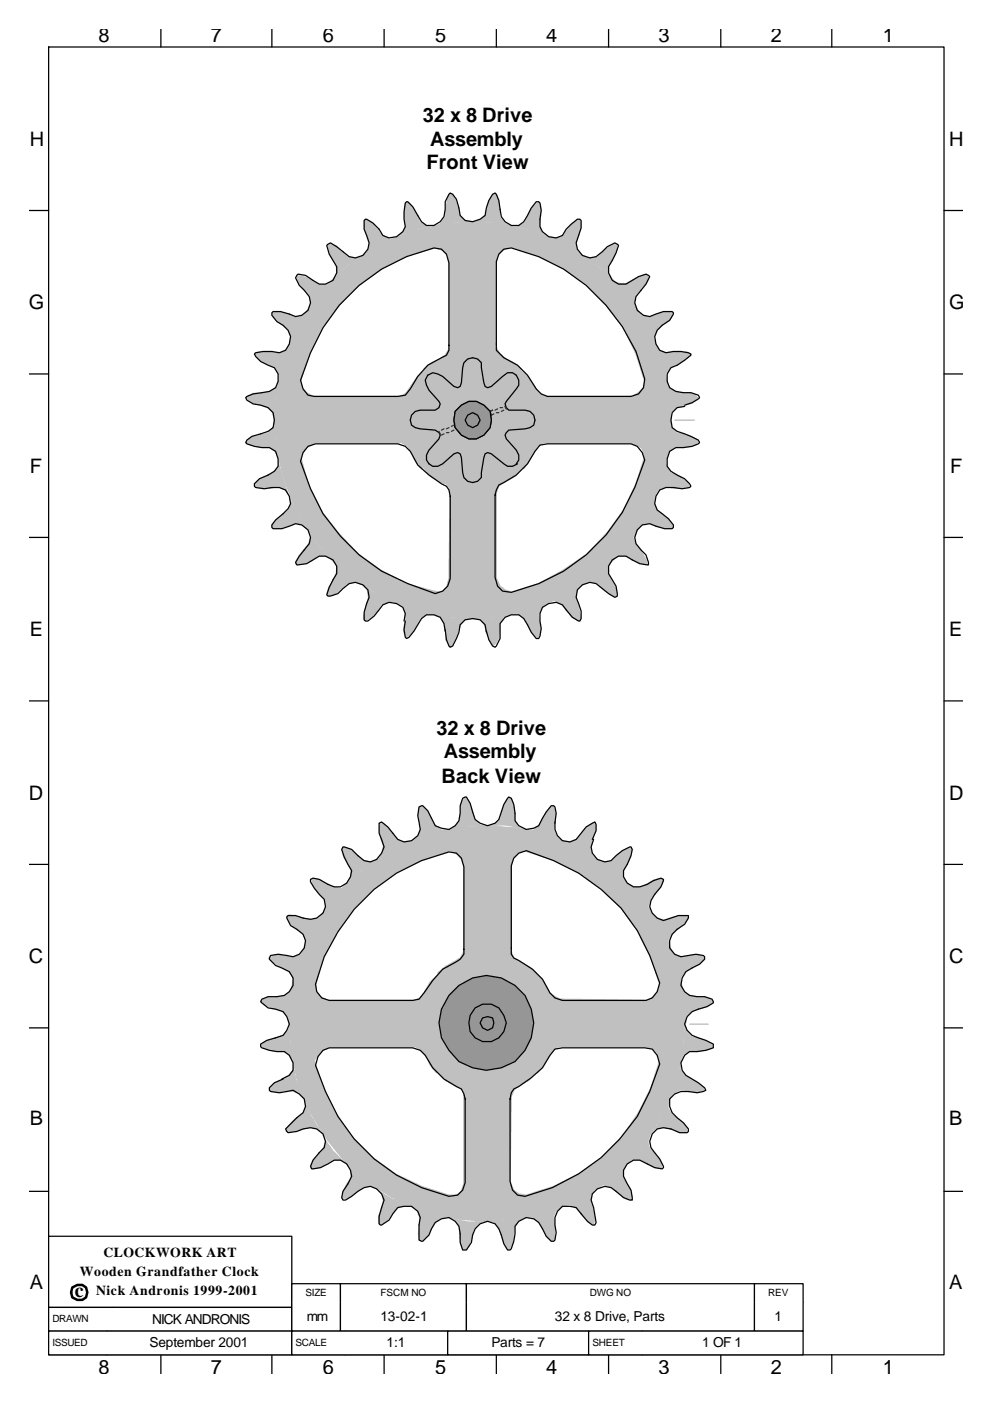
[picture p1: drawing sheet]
<svg xmlns="http://www.w3.org/2000/svg" width="210mm" height="297mm" viewBox="0 0 210 297" stroke-linecap="round" stroke-linejoin="round" font-family="sans-serif">
<g fill="none" stroke="#000" stroke-width=".26">
<path d="M10.3 10h190v277.2h-190zM34.1 6.2v3.8M57.7 6.2v3.8M81.5 6.2v3.8M105.3 6.2v3.8M129.1 6.2v3.8M152.9 6.2v3.8M176.5 6.2v3.8M6.3 44.6h4M200.3 44.6h4M6.3 79.3h4M200.3 79.3h4"/>
<path d="M6.3 113.9h4M200.3 113.9h4M6.3 148.6h4M200.3 148.6h4M6.3 183.3h4M200.3 183.3h4M6.3 217.9h4M200.3 217.9h4M6.3 252.6h4M200.3 252.6h4M34.1 287.2v4.1M57.7 287.2v4.1"/>
<path d="M81.5 287.2v4.1M105.3 287.2v4.1M129.1 287.2v4.1M152.9 287.2v4.1M176.5 287.2v4.1"/>
</g>
<path d="M10.3 262.1h51.6v15.1h-51.6z" fill-rule="evenodd" fill="#fff" stroke="#000" stroke-width=".26"/>
<path d="M61.9 272.2h10.3v3.9h-10.3z" fill-rule="evenodd" fill="#fff"/>
<path d="M61.9 276.1v-3.9h10.3v3.9" fill="none" stroke="#000" stroke-width=".26"/>
<path d="M72.2 272.2h26.8v3.9h-26.8z" fill-rule="evenodd" fill="#fff"/>
<path d="M72.2 276.1v-3.9h26.8v3.9" fill="none" stroke="#000" stroke-width=".26"/>
<path d="M99 272.2h61.1v3.9h-61.1z" fill-rule="evenodd" fill="#fff"/>
<path d="M99 276.1v-3.9h61.1v3.9" fill="none" stroke="#000" stroke-width=".26"/>
<path d="M160.1 272.2h10.3v3.9h-10.3z" fill-rule="evenodd" fill="#fff"/>
<path d="M160.1 276.1v-3.9h10.3v3.9" fill="none" stroke="#000" stroke-width=".26"/>
<path d="M10.3 277.2h13.5v5h-13.5z" fill-rule="evenodd" fill="#fff"/>
<path d="M23.8 277.2h-13.5v5h13.5" fill="none" stroke="#000" stroke-width=".26"/>
<path d="M23.8 277.2h38.1v5h-38.1z" fill-rule="evenodd" fill="#fff"/>
<path d="M23.8 277.2h38.1v5h-38.1" fill="none" stroke="#000" stroke-width=".26"/>
<path d="M61.9 276.1h10.3v6.1h-10.3z" fill-rule="evenodd" fill="#fff"/>
<path d="M61.9 276.1v6.1h10.3v-6.1" fill="none" stroke="#000" stroke-width=".26"/>
<path d="M72.2 276.1h26.8v6.1h-26.8z" fill-rule="evenodd" fill="#fff"/>
<path d="M72.2 276.1v6.1h26.8v-6.1" fill="none" stroke="#000" stroke-width=".26"/>
<path d="M99 276.1h61.1v6.1h-61.1z" fill-rule="evenodd" fill="#fff"/>
<path d="M99 276.1v6.1h61.1v-6.1" fill="none" stroke="#000" stroke-width=".26"/>
<path d="M160.1 276.1h10.3v6.1h-10.3z" fill-rule="evenodd" fill="#fff"/>
<path d="M160.1 276.1v6.1h10.3v-6.1" fill="none" stroke="#000" stroke-width=".26"/>
<path d="M10.3 282.2h12.5v5h-12.5z" fill-rule="evenodd" fill="#fff"/>
<path d="M22.8 282.2h-12.5v5h12.5" fill="none" stroke="#000" stroke-width=".26"/>
<path d="M22.8 282.2h39.1v5h-39.1z" fill-rule="evenodd" fill="#fff"/>
<path d="M22.8 282.2h39.1v5h-39.1" fill="none" stroke="#000" stroke-width=".26"/>
<path d="M61.9 282.2h11.4v5h-11.4z" fill-rule="evenodd" fill="#fff"/>
<path d="M73.3 282.2h-11.4v5h11.4" fill="none" stroke="#000" stroke-width=".26"/>
<path d="M73.3 282.2h21.7v5h-21.7z" fill-rule="evenodd" fill="#fff"/>
<path d="M73.3 282.2h21.7v5h-21.7" fill="none" stroke="#000" stroke-width=".26"/>
<path d="M95 282.2h29.9v5h-29.9z" fill-rule="evenodd" fill="#fff" stroke="#000" stroke-width=".26"/>
<path d="M124.9 282.2h11.4v5h-11.4z" fill-rule="evenodd" fill="#fff"/>
<path d="M136.3 282.2h-11.4v5h11.4" fill="none" stroke="#000" stroke-width=".26"/>
<path d="M136.3 282.2h34.1v5h-34.1z" fill-rule="evenodd" fill="#fff"/>
<path d="M136.3 282.2h34.1v5h-34.1" fill="none" stroke="#000" stroke-width=".26"/>
<g fill="#c0c0c0" stroke="#c0c0c0" stroke-width=".26">
<path d="M58.2 88.8h41l-3.2-.3-6.6 10.9-1.3-1.6-.8-1.8-.8-1.4-1.3-.8h-18.3l-1.8 1.1-1.3 1.8 1.6 5.9 2.6 5.5 3.7 4.8 4.2 4.5 4.8 3.4 5.6 2.9 5.8 1.6 1.6 .3 1-1.1 .5-1.8 .3-18-.3-1.3-.5-.8-1-.3-2.4-1.3-1.6-2.1 6.3-10.6 .3 1.8 1.1 1.4 1.3 1 1.6 .3-.3 38.3a42.1 42.1 0 0 1-41.3-35.7z" fill-rule="evenodd"/>
<path d="M70.6 59.2a40.8 40.8 0 0 1 23.3-11.7l6.6-.5-.2 41 .2-3.4-10.5-6.4 1.5-1.3 1.9-.8 1.1-.8 .7-1.3v-18.3l-.2-1.5-1.1-1.1-1.6-.5a35.1 35.1 0 0 0-20.3 12.1l-3.7 4.8-2.7 5.6-1.8 5.8 .2 1.3 1.1 1.1 1.3 .7h18.3l1.3-.5 2.4-3.4 1.8-1.6 10.6 6.3-1.8 .3-1.6 .8-1.1 1.6-.3 1.6-37.8-.3a43.5 43.5 0 0 1 7.9-24.6z" fill-rule="evenodd"/>
<path d="M101.3 88.8h41a42.3 42.3 0 0 1-22.7 37.6l-6.4 2.6-6.3 1.6-6.6 .5v-37.8l1.6-.5 1.6-.8 .7-1.6 .3-1.6 6.4 10.1-1.6 2.1-2.4 1.3-1.1 .8-.5 1.3v18.3l.8 1.6 1.1 .8 1.3 .5 5.8-1.9 5.3-2.9 5-3.4a38.6 38.6 0 0 0 12.2-20.7l-.5-1.5-1.1-.8-1.6-.6h-18.2l-1.4 .8-2.9 4.8-6.6-10.6z" fill-rule="evenodd"/>
<path d="M100 47a42.3 42.3 0 0 1 37.8 22.8l2.4 6 1.6 6.4 .5 6.6h-37.5a5.1 5.1 0 0 0-4.8-4.2l10.3-6.1 1.9 1.6 2.4 3.4 1.3 .5h18.2l1.4-.7 1-1.1 .3-1.3-1.9-5.8-2.6-5.6-3.7-4.8-4.2-4.5-5.1-3.4-5.3-2.6-5.8-1.9-1.6 .8-1 1.1-.3 1.3v18.2l.8 1.4 1.3 1 1.6 .8 1.6 1.3-10.6 6.4 .3 3.4z" fill-rule="evenodd"/>
</g>
<g fill="#c0c0c0">
<path d="M104.2 41.5l.8-.6 .6 .6 .5 2.3v2.1l1.1 1.4 1.3 .5-4-.5-4.2-.3 1.6-.5 1-1.1 .3-1.6z" fill-rule="evenodd"/>
<path d="M108.5 47.8h1.6l1.3-.8a5.9 5.9 0 0 1 2.9-4.2l.5 .8v2.3l-.2 1.9 .5 1.6 1.3 .8-4-1.3z" fill-rule="evenodd"/>
<path d="M116.4 50.2l1.6 .2 1.3-.5 2.1-2.6 .8-.6 .8-.2 .3 .8v1l-1.1 3.2 .3 1.6 1.1 1.1-3.5-2.2z" fill-rule="evenodd"/>
<path d="M123.6 54.2l1.5 .5 1.6-.3 2.4-2.1 1.1-.5h.8v.8l-.3 1-1.6 2.9v1.6l.8 1.3-2.9-2.9z" fill-rule="evenodd"/>
<path d="M129.9 59.4l1.6 .6h1.3l4-1.9 .8 .3v.8l-.5 1-2.2 2.4-.2 1.6 .5 1.6-2.4-3.4z" fill-rule="evenodd"/>
<path d="M135.2 65.8l1.1 1.1 1.5 .2 3-1h1.3l.8 .2-.3 .8-.5 .8-2.7 2.1-.8 1.6 .3 1.3-1.6-3.7z" fill-rule="evenodd"/>
<path d="M138.9 72.9l1.1 1.4 1.6 .5 1.5-.3h2.7l.8 .6-.6 .7-1.8 1.4-1.9 .8-1 1.3 .3 1.6-1.1-4z" fill-rule="evenodd"/>
<path d="M141.3 80.9l.8 1.3 1.3 .8 1.6 .3h1.6l1 .5 .6 .5-.3 .5-1.1 .8-3.1 .8-1.4 1.1-.2 1.6v-4.3z" fill-rule="evenodd"/>
<path d="M142.1 89.1l.5 1.6 1.1 1 1.6 .3 1.5 .5 1.1 .5 .3 .8-.6 .6-2.1 .5h-2.1l-1.6 1.1-.5 1.3 .8-4.3z" fill-rule="evenodd"/>
<path d="M141.3 97.3l.3 1.6 .7 1.3 1.6 .5 2.1 1.6 .3 .8a7.1 7.1 0 0 1-5 .3l-1.6 .5-.8 1.3 1.3-4z" fill-rule="evenodd"/>
<path d="M138.9 105.2v1.6l.5 1.3 2.4 1.9 .8 1 .3 .8a5.7 5.7 0 0 1-5.1-.8l-1.5 .3-1.4 1.1 2.4-3.5z" fill-rule="evenodd"/>
<path d="M134.9 112.4l-.5 1.5 .5 1.4 1.1 1.3 .8 1.3 .5 1.1v.8l-1.8-.3-2.9-1.6h-1.6l-1.1 .8 2.7-2.9z" fill-rule="evenodd"/>
<path d="M123.6 124l3.1-2.4 3.2-2.9-.8 1.3v1.6l1.6 2.9 .3 1.1-.3 .8h-.5l-1.1-.5-2.6-2.2-1.6-.2z" fill-rule="evenodd"/>
<path d="M116.2 127.7l3.7-1.6 3.7-2.1-1.1 1.1-.3 1.5 .6 1.6 .5 2.7-.3 .8-1.8-.8-2.1-2.7-1.4-.8z" fill-rule="evenodd"/>
<path d="M108.5 130.1l3.9-.8 3.8-1.6-1.1 1.1-.8 1.6 .5 3.1-.2 1.1-.6 .8-1.3-1.3-1.6-3-1.3-1z" fill-rule="evenodd"/>
<path d="M100.3 130.9h3.9l4.3-.8-1.6 .8-.8 1.3v1.6l-.3 1.6-.5 1-.5 .6-.6-.3-.5-1.1-1-3.1-1.1-1.4z" fill-rule="evenodd"/>
<path d="M92.1 130.4l3.9 .5 4.3 .2-1.6 .3-1.1 1.3a10.5 10.5 0 0 1-2.1 4.5l-1-1.6-.3-3.4-.8-1.3z" fill-rule="evenodd"/>
<path d="M84.1 127.7l3.7 1.6 4.3 .8-1.6 .3-1.3 .7-1.6 3-.8 .7-.5 .3-.6-.5-.2-1.1 .5-3.4-.5-1.6z" fill-rule="evenodd"/>
<path d="M76.7 124l3.7 2.1 3.7 1.6h-1.6l-1.5 .5a6.6 6.6 0 0 1-3.7 3.5l-.3-.8 1.1-4.3-.3-1.5z" fill-rule="evenodd"/>
<path d="M70.4 118.7l6.6 5.3-1.6-.5-1.6 .2-2.4 2.2-1 .5h-.8l-.3-.8 .3-1.1 .8-1 .8-1.9 .2-1.6z" fill-rule="evenodd"/>
<path d="M65.4 112.4l2.3 3.4 2.7 2.9-1.3-.8h-1.6a6.3 6.3 0 0 1-4.8 1.9v-.8l.5-1.1 2.2-2.6 .5-1.6z" fill-rule="evenodd"/>
<path d="M61.4 105.2l1.8 3.7 2.2 3.5-1.4-1.1-1.6-.3-2.9 1.1h-1l-.8-.3v-.8l3.4-2.9 .5-1.6z" fill-rule="evenodd"/>
<path d="M59 97.3l1.1 3.9 1.3 4-1.1-1.3-1.3-.5a7.1 7.1 0 0 1-5-.3l.2-.8 .8-.8 2.9-1.3 1.1-1.3z" fill-rule="evenodd"/>
<path d="M52.7 93l.7-.5 3.5-.8 1-1.3 .3-1.3 .3 3.9 .5 4.3-.8-1.6-1.3-.8h-1.6l-2.6-.5-.6-.6z" fill-rule="evenodd"/>
<path d="M52.1 84.3l.6-.5 1-.5 3.4-.3 1.4-.8 .5-1.3-.5 3.9-.3 4.3-.5-1.6-1.1-1.1-2.9-.8z" fill-rule="evenodd"/>
<path d="M54 75.1l.8-.6h2.3l2.2 .3 1.3-.5 1-1.4-1.5 4-.8 4-.3-1.6-.8-1.3-2.9-1.4z" fill-rule="evenodd"/>
<path d="M57.7 66.3l.8-.2h1l3.2 1 1.6-.2 1.1-1.1-2.2 3.4-1.8 3.7 .2-1.6-.5-1.3-2.6-2.1-.6-.8z" fill-rule="evenodd"/>
<path d="M63 58.4h.8l1 .2 2.9 1.6h1.6l1.3-.8-2.9 3-2.3 3.4 .5-1.6-.3-1.6-2.1-2.4-.5-1z" fill-rule="evenodd"/>
<path d="M69.6 51.8h.8l1 .2 .8 1.1 1.6 1.3 1.6 .3 1.6-.5-3.4 2.3-3 2.9 .8-1.5-.2-1.6a7.5 7.5 0 0 1-1.6-4.5z" fill-rule="evenodd"/>
<path d="M77.5 46.5l.8 .2 .8 .6 2.1 2.6 1.6 .8 1.3-.5-3.7 1.8-3.4 2.2 1.1-1.4 .2-1.3-1-3.2v-1z" fill-rule="evenodd"/>
<path d="M86.3 42.8l.7 .2 1.4 2.2 .8 1.8 1.3 .8h1.6l-4 1.1-4 1.3 1.4-1.1 .5-1.3-.3-1.6v-2.6z" fill-rule="evenodd"/>
<path d="M95.5 40.9l.8 .6 .5 1 .8 3.2 1.1 1 1.6 .3-4.3 .3-3.9 .8 1.3-.8 1.1-1.4v-1.5l.2-1.6 .3-1.1z" fill-rule="evenodd"/>
</g>
<path d="M95.2 89.1h10.1M100.3 84v10.1M143.1 89.1h4.3" fill="none" stroke="#c0c0c0" stroke-width=".26"/>
<path d="M106.9 52.8l1.6-.2a38.7 38.7 0 0 1 26.4 21.9l1.9 5.8-.3 1.9-1 1.3-1.6 .5h-17.7l-1.4-.5-1-1-1.9-2.9-2.1-2.2-2.9-1.6-1.6-1.5v-18.8l.5-1.6zM72 64.7a37.2 37.2 0 0 1 20.1-12.1l1.6 .2 1 1.1 .5 1.8v18.6l-.5 1-3.9 2.1-2.2 2.4-1.6 2.7-1 1.3-1.6 .2h-17.7l-1.3-.2-1.1-1.3-.5-1.9 2.1-5.8 2.6-5.3zM65.4 94.6l1.5-.5h17.5l1.6 .5 1 1.1 1.6 2.9 2.4 2.1 2.7 1.9 1 .5 .5 .8 .3 1.3v17.5l-.5 1.6-1.1 1-1.6 .6-5.8-2.2a36.7 36.7 0 0 1-20.6-20.1l-2.1-5.8 .5-1.8zM97.9 85.9l1.6-.8h1.6a4 4 0 0 1 2.3 6.5 4 4 0 0 1-6.8-.9l-.3-1.6 .3-1.9zM145.3 85.9l1.5-.5 1.4-.8 .2-.3-.2-.5-1.6-.5h-1.6l-1.6-.3-1.3-.8-.5-1.3v-1.6l.7-1.3 1.4-.6 1.6-1 1.3-1.1v-.2a8.2 8.2 0 0 0-5.3-.3l-1.3-.5a3.3 3.3 0 0 1 .5-5.3l1.6-1.1 .8-1.3v-.3l-.3-.2h-1.8l-1.6 .5a2.97 2.97 0 0 1-4.1-1 2.97 2.97 0 0 1 .9-4l1.1-1.4 .7-1.6-.7-.5-1.6 .5-2.7 1.6a3 3 0 0 1-3.7-3.7l1.6-2.9 .5-1.6-.8-.5-1.5 .8-1.1 1.1a3 3 0 0 1-4.2 .8 3 3 0 0 1-.8-4.3l.5-1.6v-1.6l-.3-.2h-.5l-1.3 1-1.1 1.1-.8 1.3a3.2 3.2 0 0 1-3.5-.1 3.2 3.2 0 0 1-1.2-3.3l.2-1.9-.2-1.6-.3-.2h-.5l-1.1 1.3-1.6 2.9-1 .8a3.3 3.3 0 0 1-4-3.4l-.3-1.9-.5-1.3-.3-.3-.5 .3-.8 1.3-.5 1.6-.3 1.6-1 .8-1.6 .5-1.6-.3-1.1-1-.8-3.5-.8-1-.5-.3-1 1.9v1.6a3.3 3.3 0 0 1-4 3.4l-1.1-.8-1.8-3.2-1.1-1h-.2l-.3 .2-.3 1.9v1.6l.3 1.6a3.2 3.2 0 0 1-4.8 1.8 6 6 0 0 0-3.7-3.4l-.2 .2v1.9l.5 1.3a3 3 0 0 1-.8 4.3 3 3 0 0 1-4.2-.8l-1.4-1.1-1.3-.8-.8 .5 .5 1.9 1.6 2.6a3 3 0 0 1-3.7 3.7l-2.9-1.8-1.6-.3-.5 .8 .8 1.6 1.1 1.1a2.97 2.97 0 0 1 .9 4 2.97 2.97 0 0 1-4.1 1l-1.9-.5h-1.6l-.2 .2v.6l1 1.3 1.4 .8a3.3 3.3 0 0 1 .5 5.3l-1.3 .5-1.6-.3h-1.9l-1.6 .3-.2 .3 .2 .5 1.1 1 2.9 1.4 .8 1.3v1.6l-.5 1.3-1.4 .8-3.4 .5-1.3 .5-.3 .3 .3 .5 1.3 .8 1.6 .3 1.6 .5 1 1.1 .3 1.6-.3 1.6-1 .8-3.5 1-1 .8-.3 .5a8.1 8.1 0 0 0 5 1.1l1.4 .8 .5 1.6v1.6l-.8 1-1.3 .8-1.9 .8-1 1.1v.5l.2 .3 1.9 .2 1.6-.2h1.6l1.3 .5 .8 1.3 .2 1.6-.5 1.1-2.6 2.3-.8 1.1v.5l.2 .3h1.9l1.6-.5a2.97 2.97 0 0 1 4.1 .9 2.97 2.97 0 0 1-.9 4.1l-1.1 1.3-.8 1.3 .3 .6 2.1-.3 2.6-1.6a3 3 0 0 1 3.7 3.7l-1.6 2.9-.5 1.6 .3 .3h.5l1.6-.5 1.1-1.1a3 3 0 0 1 3.4-1.2 3 3 0 0 1 2.1 3l-1 3.2v1.6l.2 .3h.6l1.3-1.1 1.8-2.4 1.3-.5 1.6 .3 1.4 .8 .5 1.3-.3 1.6M145.3 86.2l-1.6 .2-1.1 1.1-.3 1.6 .3 1.6 1.1 .8 2.9 1 1.6 .8 .2 .5a6.8 6.8 0 0 1-5 1.1l-1.3 .8-.5 1.6v1.6l.7 1 3 1.6 1 1.1 .3 .5-.3 .3-1.6 .2-1.8-.2h-1.6l-1.3 .5-.8 1.3-.3 1.6 .5 1.3 2.4 1.9 1.1 1.3v.5l-.3 .3h-1.6l-3.2-1.1a3 3 0 0 0-3 2.1 3 3 0 0 0 1.2 3.5l1.1 1.1 .5 1.5v.6l-1.9-.3-1.6-.8a3 3 0 0 0-3.6-.5 3 3 0 0 0-1.4 3.4l1.6 2.7 .3 2.1-.6 .2-1.3-.7-1.3-1.1a3 3 0 0 0-3.5-1.2 3 3 0 0 0-2.1 3l1.1 3v1.5l-.3 .6h-.2l-1.4-.8-2.1-2.7-1.3-.5-1.6 .3-1.3 .8-.5 1.3v1.6l.2 1.6-.2 1.5-.3 .6h-.5l-1.1-1.3-1.6-3-1-.7h-1.6l-1.3 .5-1.1 1.3v3.2l-1.1 1.8-.5-.2-.8-1.4-.5-1.8M105.8 102.8a14 14 0 0 0 7.7-7.1l1.1-1.3 1.6-.3h17.7l1.3 .5 1.1 1.4 .5 1.5-2.1 5.9a37.1 37.1 0 0 1-26.2 22.2l-1.9-.3-1-1-.6-1.9v-17.4l.3-1.1zM86 131.7l-.3 1.8 .3 1.6 .3 .3 .5-.3 1-1.3 1.6-2.7 1.1-.7h1.6l1.3 .5 .8 1.3 .3 1.6M94.5 133.5l.2 2.1 .5 1.4 .3 .2 .5-.2 .8-1.6 .6-1.3 .2-1.6 1.1-1.1 1.6-.3 1.6 .3 1 1.1 .3 1.6" fill="none" stroke="#000" stroke-width=".26"/>
<g fill="#fff" stroke="#000" stroke-width=".26">
<path d="M97.6 85.6a4.1 4.1 0 0 1 5.2 0 4.1 4.1 0 0 1 1.2 5.1 4.1 4.1 0 0 1-4.8 2.4 4.1 4.1 0 0 1-3.2-4.3l.3-1.6z" fill-rule="evenodd"/>
<path d="M97.6 85.6a4.2 4.2 0 0 1 5.8 .5 4.2 4.2 0 0 1 0 5.7 4.2 4.2 0 0 1-5.8 .5l-1-1.6-.6-1.9 .6-1.6z" fill-rule="evenodd"/>
</g>
<g fill="#c0c0c0" stroke="#c0c0c0" stroke-width=".26">
<path d="M91.8 79h.8l1.1 .6 2.9 2.6h1l2.7 6.9-6.9-2.7v-.8l-.3-.8-2.6-3.1v-1.1z" fill-rule="evenodd"/>
<path d="M87.3 88l1.3-1 4.3-.3 .5-.5 6.9 2.9-6.9 2.9-1.1-.8-3.1-.3-1.1-.2-.8-.6-.3-1z" fill-rule="evenodd"/>
<path d="M93.4 91.7l6.9-2.6-2.7 6.9h-.8l-.8 .2-2.3 2.1a1.87 1.87 0 0 1-3.2-.8l-.3-.8 .6-1 2.6-2.9z" fill-rule="evenodd"/>
<path d="M100.3 89.1l2.9 6.9-.5 .2-.3 .8v3.2a2.13 2.13 0 0 1-2 2.1 2.13 2.13 0 0 1-2.2-1.8l-.3-4-.3-.5h-.2z" fill-rule="evenodd"/>
<path d="M100.3 89.1l6.9 2.6v.8l.2 .5 2.1 2.4a2.06 2.06 0 0 1-.8 3.5l-.8 .2-1-.5-2.9-2.6-.5-.3-.6 .3z" fill-rule="evenodd"/>
<path d="M100.3 89.1l6.9-2.9 .2 .5 .8 .3h3.2a1.99 1.99 0 0 1 2.1 1.8 1.99 1.99 0 0 1-1.8 2.1l-4.5 .6v.5z" fill-rule="evenodd"/>
<path d="M102.9 82.2h.8l.5-.3 2.7-2.1a1.87 1.87 0 0 1 3.2 .8l.2 .8-3.1 4-.3 .5 .3 .5-6.9 2.7z" fill-rule="evenodd"/>
<path d="M98.4 76.9a2.18 2.18 0 0 1 2.2-1 2.18 2.18 0 0 1 1.8 1.5l.3 4.5 .5 .3-2.9 6.9-2.9-6.9 .8-1.1v-3.1z" fill-rule="evenodd"/>
</g>
<path d="M97.9 85.9l1.6-.8h1.6a4 4 0 0 1 2.3 6.5 4 4 0 0 1-6.8-.9l-.3-1.6 .3-1.9z" fill-rule="evenodd" fill="#fff" stroke="#000" stroke-width=".26"/>
<path d="M109.5 98.3l.6-.8v-1l-.6-1.1-2.1-2.4-.2-.7 .7-1.1 3.5-.3 1-.2 .8-.6a2.12 2.12 0 0 0-1.8-3.1h-3.5l-.5-.6-.2-.8 .2-.5 2.1-2.6a2.05 2.05 0 0 0 .4-2.4 2.05 2.05 0 0 0-2.2-1.1l-3.5 2.9-.7 .3-.6-.3-.2-.8-.6-3.1v-1.1a2.13 2.13 0 0 0-2.4-1 2.13 2.13 0 0 0-1.5 2.1l-.3 3.1-.3 .8-.5 .3-.8-.3-2.4-2.1-1-.5-1.1-.3-1 .6-.6 1 .3 1.1 .5 1 2.1 2.4 .3 .5-.3 .8-.8 .6h-3.1a1.99 1.99 0 0 0-2.2 1.9 1.99 1.99 0 0 0 2.2 2l3.1 .3 .8 .5 .3 .6-.3 .7-2.1 2.4a2.06 2.06 0 0 0 0 2.9 2.06 2.06 0 0 0 2.9 0l2.4-2.1 .8-.2 .5 .2 .3 .8 .3 3.2a2.12 2.12 0 0 0 1.5 2.1 2.12 2.12 0 0 0 2.4-1.1v-1l.6-3.2 .2-.8 .6-.2 .7 .2 3.5 2.7h1l1.1-.6" fill="none" stroke="#000" stroke-width=".26"/>
<g fill="none" stroke="#333" stroke-width=".26">
<path d="M93.1 91.5l.3 .5M94.2 92l-.5 .3M94.2 90.9l-.5 .3M94.7 91.7h.5M95.2 90.7l-.5 .2M96.3 91.2l-.5 .3M96.3 90.1l-.5 .3M96.6 90.4l.2 .5M104.2 87.8v.2l.6-.2M104.5 87l-.5 .2M105.3 87.5h.5M105.6 86.7l-.6 .3"/>
<path d="M106.1 86.4h.5M106.9 87l-.5 .2M107.2 86.2l.2 .5"/>
</g>
<g fill="#969696" stroke="#000" stroke-width=".26">
<path d="M97.9 85.9l1.6-.8h1.6a4 4 0 0 1 2.3 6.5 4 4 0 0 1-6.8-.9l-.3-1.6 .3-1.9z" fill-rule="evenodd"/>
<path d="M99.2 88l1.1-.5 1 .5 .6 1.1-.6 1-1 .6-1.1-.6-.5-1z" fill-rule="evenodd"/>
</g>
<g fill="#c0c0c0" stroke="#c0c0c0" stroke-width=".26">
<path d="M93.9 207.6l.8-.5h1.1l.8 .2 3.1 2.7 .6 .3 .5-.3 2.7 6.9-7.2-2.7 .3-.8-2.7-2.9-.5-1v-1.1z" fill-rule="evenodd"/>
<path d="M90.2 216.1l.8-.8 .8-.3 4-.2 .5-.3 .3-.5 6.9 2.9-6.9 3.1-.6-.7-3.9-.3a2.31 2.31 0 0 1-1.9-2.9z" fill-rule="evenodd"/>
<path d="M96.3 219.5l7.2-2.6-3 6.8-1.3 .3-2.4 2.1a2.28 2.28 0 0 1-3.4-.5v-1.1l3.2-4.5z" fill-rule="evenodd"/>
<path d="M103.5 216.9l2.9 6.8-.8 1.1-.3 3.4a2.01 2.01 0 0 1-1.9 1.9 2.01 2.01 0 0 1-2.1-1.6l-.2-4-.3-.5-.5-.3z" fill-rule="evenodd"/>
<path d="M103.5 216.9l6.8 2.6v.8l.3 .8 2.1 2.4a2.05 2.05 0 0 1 .3 2.4 2.05 2.05 0 0 1-2.1 1l-.8-.5-2.9-2.7h-1.1z" fill-rule="evenodd"/>
<path d="M103.5 216.9l6.6-2.9 .5 .5 .8 .3 3.2 .2 1 .3 .8 .5 .3 1.1-.3 1-.5 .8-1.1 .3-3.9 .3-.6 .2-.2 .5z" fill-rule="evenodd"/>
<path d="M106.1 210h.8l.5-.3 2.4-2.1a2.08 2.08 0 0 1 2.8-.1 2.08 2.08 0 0 1 .4 2.8l-2.7 2.9-.2 .5 .2 .5-6.8 2.7z" fill-rule="evenodd"/>
<path d="M101.6 204.7a1.96 1.96 0 0 1 2.2-1 1.96 1.96 0 0 1 1.5 1.8l.3 4 .2 .5 .6 .3-2.9 6.6-3.2-6.6 .5-.6 .3-.8 .2-3.1z" fill-rule="evenodd"/>
</g>
<path d="M100.8 213.7a3.8 3.8 0 0 1 6.1 1.6l.5 1.6a4 4 0 0 1-4.8 4 4 4 0 0 1-2.9-5.6z" fill-rule="evenodd" fill="#fff" stroke="#000" stroke-width=".26"/>
<path d="M93.9 207.6l1.1-.5h1l3.2 2.6 .8 .3 .8-.3 .3-.5 .2-3.4a1.99 1.99 0 0 1 2-2.2 1.99 1.99 0 0 1 2 2.2l.3 3.4 .2 .5 .8 .3 .8-.3 2.4-2.1a2.06 2.06 0 0 1 3.4 .8v1.1l-3.1 4.2 .2 .5 .8 .6 3.5 .2 1 .3 .8 .5a2.12 2.12 0 0 1-1.8 3.2l-3.5 .3-.8 .2-.2 .8 3.1 4a2.12 2.12 0 0 1-2.6 2.6l-3.2-2.9-.8-.3-.8 .3-.2 .8-.3 3.2-.3 1-.5 .8a2.12 2.12 0 0 1-3.2-1.8l-.2-3.2-.3-.8-.8-.3-.8 .3-3.2 2.9h-1l-.8-.5-.8-1.1 .3-1 2.6-3.5 .3-.5-.3-.8-.8-.2-3.2-.3-1.3-.3-.8-.8-.2-1 .2-1.1 .8-.5 1.3-.3 3.2-.2 .8-.6 .3-.5-.3-.8-2.9-3.2v-1.3z" fill="none" stroke="#000" stroke-width=".26"/>
<g fill="none" stroke="#333" stroke-width=".26">
<path d="M96.8 219.3l-.5 .2M97.1 219.8l-.5 .2M97.6 219.5h.6M97.9 218.7l-.5 .3M99 218.5l-.6 .2M99.2 219l-.5 .3M99.5 218.2l.2 .5M106.9 215.3l.3 .2M107.9 215.5l-.5 .3M107.9 214.8l-.5 .2M109 215.3l-.5 .2M109 214.5l-.5 .3"/>
<path d="M109.5 215h.6M110.1 214l-.6 .2M110.3 214.2l.3 .6"/>
</g>
<g fill="#c0c0c0" stroke="#c0c0c0" stroke-width=".26">
<path d="M61.4 216.6l41 .3-3.2-.3-6.6 10.9-1.3-1.6-.8-1.9-1.1-1.3-1.3-.8h-18.3l-1.8 1.1-1.3 1.8a39.5 39.5 0 0 0 12.4 20.6l4.8 3.5 5.5 2.6 5.8 1.9h1.6l1.1-.8 .5-1.9v-19.3l-.8-.8-.8-.2-2.3-1.4-1.9-2.1 6.6-10.6a4.1 4.1 0 0 0 4.3 4.5l-.3 38.1-6.6-.5-6.4-1.3-6.1-2.7-5.5-3.4-5-4.2-4.3-5.3-3.4-5.6-2.7-6.1-1.3-6.6z" fill-rule="evenodd"/>
<path d="M73.6 187.2l5.2-4.2 5.6-3.4 6.1-2.7 6.6-1.3 6.6-.5-.2 41 .2-3.5-10.8-6.3 1.6-1.3 3.1-1.9 .8-1.3v-18.3l-.5-1.3-.8-1-1.6-.8a38.1 38.1 0 0 0-27 22.7l-1.6 5.8 .3 1.4 .8 1 1.6 .8h18.2l1.4-.5 .8-1.1 1.3-2.4 2.1-1.8 10.3 6.3-1.6 .3-1.6 1.1-1 1.3-.3 1.8-37.8-.2 .2-6.6a44 44 0 0 1 12-23.1z" fill-rule="evenodd"/>
<path d="M104.2 216.9l41.1-.3-.6 6.6-1.3 6.6-2.6 6.1-3.5 5.6-4.2 5.3-5 4.2-5.6 3.4-6.1 2.7-6.3 1.3-6.6 .5-.3-37.8 1.8-.3 1.4-1 1-1.3 .3-1.6 6.3 10-1.8 2.1-2.4 1.4-.8 .8-.5 1.3-.3 18.2 .8 1.6 1.1 .8 1.6 .3 5.8-1.9 5.3-2.6 5-3.5a41.4 41.4 0 0 0 12.2-20.6l-.6-1.6-1-1-1.6-.3h-18.3l-1.3 .8-1.8 3.2-1.4 1.6-6.3-10.6z" fill-rule="evenodd"/>
<path d="M103.2 175.1l6.6 .5a40.8 40.8 0 0 1 27.5 16.7l3.7 5.5 2.4 6.1 1.6 6.4 .5 6.6h-37.8a4.1 4.1 0 0 0-4.5-4.3l10.3-6.3 1.9 1.8 1.3 2.4 1 .8 1.1 .5 18.5 .3 1.3-.8 1.1-1 .3-1.6-1.9-5.6a36.3 36.3 0 0 0-21.2-20.9l-5.8-1.8-1.3 .5-1.1 1-.2 1.6v18.3l.5 1.3 3.2 1.9 1.6 1.3-10.6 6.3 .3 3.5z" fill-rule="evenodd"/>
</g>
<g fill="#c0c0c0">
<path d="M107.4 169.5l.8-.5 .5 .5 .6 2.4v1.8l.8 1.6 1.6 .6-4.3-.8h-3.9l1.5-.6 1.1-1 .3-1.6z" fill-rule="evenodd"/>
<path d="M111.7 175.9h1.5l1.1-1.1 2.4-3.7 .8-.3 .5 1.9-.5 3.2 .8 1.5 1 .8-3.7-1.3z" fill-rule="evenodd"/>
<path d="M119.3 178.2l1.9 .3 1.3-.8 1.9-2.4 1-.8h.8l.3 .6v1.3l-.6 1-.5 2.2 .3 1.6 1 1-3.4-2.1z" fill-rule="evenodd"/>
<path d="M126.7 182.2l1.6 .5 1.3-.2 1.4-1.3 1-.8 1.1-.6h1v.8l-.2 1.1-1.6 2.9v1.6l.8 1.3-3.2-2.9z" fill-rule="evenodd"/>
<path d="M133.1 187.2l1.3 .8h1.6l2.6-1.6 1.4-.2 .8 .2v.8l-2.7 3.5-.5 1.6 .8 1.3z" fill-rule="evenodd"/>
<path d="M138.1 193.6l1.3 1 1.6 .3a6.6 6.6 0 0 1 5-.5l-.2 .8-3.2 2.9-.8 1.3 .3 1.6-1.6-3.7z" fill-rule="evenodd"/>
<path d="M142.1 201l1 1.3 1.6 .5 2.9-.5 1.4 .3 .5 .5-.3 .5-.8 .8-2.9 1.6-1 1.3v1.6l-.8-3.9z" fill-rule="evenodd"/>
<path d="M144.5 208.9l.8 1.4 1.3 .7 1.6 .3h1.6l1 .5 .5 .6-1.3 1-3.2 1.1-1.3 1-.2 1.6-.3-4.2z" fill-rule="evenodd"/>
<path d="M145.3 217.1l.5 1.6 1 1.1 1.6 .2 1.4 .6 1 .5 .5 .8-.5 .5-1 .3-1.4 .3h-2.1l-1.3 .7-.5 1.6 .5-4.2z" fill-rule="evenodd"/>
<path d="M144.5 225.3v1.6l1 1.1 3.7 2.4 .3 .8-1.9 .5-3.1-.5-1.6 .8-.8 1 1.3-3.7z" fill-rule="evenodd"/>
<path d="M142.1 233l-.3 1.9 .8 1.3 2.4 1.8 .8 1.1v.8l-.5 .3h-1.4l-1-.6-2.1-.5-1.6 .3-1.1 1 2.1-3.4z" fill-rule="evenodd"/>
<path d="M138.1 240.4l-.5 1.6 .2 1.3 1.4 1.4 .8 1 .5 1.1v.8l-.8 .2-1.1-.2-2.9-1.6h-1.6l-1.3 .8 2.9-3.2z" fill-rule="evenodd"/>
<path d="M126.7 252.1l6.4-5.3-.8 1.3v1.6l1.6 2.6 .2 1.3-.2 .8h-.8l-1.1-.5-2.4-2.1-1.5-.5z" fill-rule="evenodd"/>
<path d="M119.3 255.8l3.7-1.6 3.5-2.4-.8 1.3-.3 1.6a6.6 6.6 0 0 1 .5 5l-.8-.2-2.9-3.2-1.3-.8z" fill-rule="evenodd"/>
<path d="M111.4 258.1l4-.7 3.9-1.6-1.3 1-.5 1.3 .2 1.9v2.6l-.5 .6-.5-.3-.8-.8-1.6-2.9-1.3-1.1z" fill-rule="evenodd"/>
<path d="M103.2 258.9l4.2-.2 4-.6-1.3 .8-.8 1.4-.3 1.5v1.6l-.5 1.1-.6 .5-1-1.3-1.1-3.2-1-1.3z" fill-rule="evenodd"/>
<path d="M95 258.1l4.2 .8h4l-1.6 .6-1.1 1-.2 1.6-.6 1.6-.5 1.1-.8 .2-.5-.5-.5-2.1v-2.1l-.8-1.6z" fill-rule="evenodd"/>
<path d="M87.3 255.8l3.7 1.3 4 1-1.6 .3-1.1 .8-1.5 2.9-.8 .8-.8 .3-.6-1.6 .3-1.3v-2.2l-.5-1.5z" fill-rule="evenodd"/>
<path d="M79.9 252.1l3.4 2.1 4 1.6h-1.8l-1.4 .5-1.8 2.4-1.1 .8-.8 .2-.2-.8v-1l1-3.2-.2-1.6z" fill-rule="evenodd"/>
<path d="M73.6 246.8l6.3 5-1.6-.3-1.3 .3-2.4 1.8-1.3 .6h-.8a7.4 7.4 0 0 1 1.8-4.5v-1.9z" fill-rule="evenodd"/>
<path d="M68.3 240.4l2.3 3.5 3 2.9-1.4-.8h-1.6l-2.6 1.6-2.1 .2v-.8l.5-1 2.1-2.7 .6-1.6z" fill-rule="evenodd"/>
<path d="M64.6 233l1.5 3.7 2.4 3.7-1.3-1-1.6-.3-1.6 .5-2.6 .6-.8-.3a6.6 6.6 0 0 1 3.4-3.7l.8-1.6z" fill-rule="evenodd"/>
<path d="M62.2 225.3l.8 4 1.6 3.7-1.1-1-1.6-.6h-1.6l-1.3 .3-1.3-.3-.6-.2 .3-.8 .8-.8 2.9-1.6 1.1-1.3z" fill-rule="evenodd"/>
<path d="M55.3 221.6l1.3-1 3.2-1.1 1.3-1 .3-1.4 .2 4 .6 4.2-.8-1.6-1.3-.7h-1.6l-1.6-.3-1.1-.5z" fill-rule="evenodd"/>
<path d="M55.3 212.4l.5-.6 1.1-.5h1.3l1.9-.3 1.5-.7 .6-1.4-.6 4-.2 4.2-.5-1.6-1.1-1a10.5 10.5 0 0 1-4.5-2.1z" fill-rule="evenodd"/>
<path d="M57.1 203.1l.8-.5 1.1-.3 3.2 .5 1.6-.5 .8-1.3-1.4 4-1 3.9v-1.6l-1.1-1.3-2.6-1.6-1.1-.8z" fill-rule="evenodd"/>
<path d="M60.9 194.1l.5-.2 4.5 1 1.6-.3 1-1-2.1 3.7-1.8 3.7 .2-1.6-.8-1.6-1.3-.8-1.1-1-.7-1.1z" fill-rule="evenodd"/>
<path d="M66.1 186.4l.8-.2 1.1 .2 1.1 .8 1.8 .8 1.6 .3 1.3-.8-2.9 2.9-2.4 3.5 .6-1.6-.3-1.6-1.3-1.3-.8-1.1-.6-1.1z" fill-rule="evenodd"/>
<path d="M72.8 179.6h.8l3.4 2.6 1.6 .5 1.3-.5-6.3 5 .7-1.3v-1.6l-1.5-2.6-.3-1.3z" fill-rule="evenodd"/>
<path d="M80.7 174.5h.8l2.9 3.5 1.3 .5 1.6-.3-3.7 1.9-3.4 2.1 .8-1.3 .2-1.6a6 6 0 0 1-.5-4.8z" fill-rule="evenodd"/>
<path d="M88.9 171.4l.5-.6 .6 .3 .8 .8 1.5 2.9 1.4 1.1h1.5l-3.9 1-4 1.3 1.3-1 .6-1.3-.6-3.2z" fill-rule="evenodd"/>
<path d="M98.2 169.5l.5-.5a7.1 7.1 0 0 1 2.1 4.7l1.1 1.1 1.6 .3-4.3 .2-4 .6 1.4-.8 .8-1.1 .2-1.8v-1.4z" fill-rule="evenodd"/>
</g>
<path d="M98.4 217.1h10.1M103.5 212.1v10.1M146.3 217.1h4" fill="none" stroke="#c0c0c0" stroke-width=".26"/>
<path d="M117.7 174.5l.3-2.1-.3-1.3-.2-.3h-.6l-1 1.4-1.6 2.9-1.1 .5-1.5 .3-1.6-.8-.8-1.1v-1.6l-.3-1.8-.5-1.4-.6-.2-1 1.6-1.1 3.1-.8 .8-1.5 .6-1.6-.6-1.1-.8-1.1-3.4-.7-1.3-.8 .2-.6 1.6v1.6l-.2 1.6-.8 1.1-1.4 .8-1.5-.3-1.4-.5-1.5-3.2-1.1-1.1-.8 .3-.3 1.8 .3 1.4a3 3 0 0 1-1.6 3.9 3 3 0 0 1-4-1.5l-1-1.4-1.3-1-.6 .2v2.2l1.1 2.9-.5 1.3-1.1 1.3-1.3 .5-1.3-.2-2.7-2.4-1.8-.5-.3 .5 .5 1.6 1.6 2.9a3.2 3.2 0 0 1-1.6 3 3.2 3.2 0 0 1-3.4-.1l-1.9-1.1-1.3-.2-.5 .2v.6l.8 1.3 2.1 2.4a3 3 0 0 1-2.9 4.2l-1.6-.3-1.6-.5h-1.6l-.2 .3v.2l.7 1.6 1.4 .8a3 3 0 0 1 1.8 3.2 3 3 0 0 1-2.6 2.6l-3.2-.5-1.6 .3-.3 .5v.3l1.4 1.3 2.9 1.3a3.1 3.1 0 0 1 .5 3.6 3.1 3.1 0 0 1-3.2 1.7h-1.8l-1.3 .5-.3 .6 1.6 1.3 1.6 .3 1.6 .5 .8 1 .5 1.6-.5 1.4-.8 1-3.5 1.1-1.3 .8v.5a8.1 8.1 0 0 0 5 1.1l1.1 .7 .8 1.6v1.6l-.8 1.1-1.6 .8M117.7 174.3v1.6a2.83 2.83 0 0 0 4.5 2.1l2.2-2.7 1.8-1 .3 .5v1.3l-.8 1.9M125.9 178a3 3 0 0 0 .2 3.6 3 3 0 0 0 3.5 .9 8.1 8.1 0 0 1 4.3-2.9l.2 .5-.2 1.3-.8 1.9a2.82 2.82 0 0 0-.5 3.4 2.82 2.82 0 0 0 3.1 1.3l1.6-.5 1.3-.8 1.6-.5 .6 .2-.6 1.6-1.3 1.6a3.2 3.2 0 0 0-.9 3.4 3.2 3.2 0 0 0 2.8 2.2l3.1-1.1h2.1v.5l-.7 1.4-1.6 1-1.1 1.1-.5 1.3v1.6l1 1.3 1.4 .5 3.1-.5 1.6 .3 .3 .2v.6l-1.1 1-2.9 1.6-.8 1.3-.2 1.6 .8 1.4 1 .7 1.6 .3h1.6l1.6 .5 .2 .6v.2l-1.3 .8-3.2 1.1-1 1-.5 1.6 .5 1.4 1 1 3 1.1 1.5 .8v.8l-1.5 .5-1.9 .3h-1.6l-1 .7-.8 1.6 .2 1.6 .8 1.1 2.7 1.6 1.3 1 .3 .6-.6 .2-1.3 .3-1.9-.3h-1.5l-1.4 .6-1 1v1.6l.5 1.3 2.4 2.1 1 1.4v.5l-.2 .3h-1.6l-1.9-.8a3.1 3.1 0 0 0-3.9 1 3.1 3.1 0 0 0 .5 4l1.1 1.3 .8 1.6v.3l-.3 .2-1.6-.2-3.2-1.6a2.91 2.91 0 0 0-3.4 3.4l1.6 2.9 .2 2.1h-.5l-1.3-.5-1.6-1.3a3 3 0 0 0-3.3-.9 3 3 0 0 0-2 2.7l.5 1.6 .6 3.2-.3 .5h-.5l-1.1-.8-2.4-2.9-1.3-.2h-1.6l-1 1-.6 1.3v1.6l.3 1.6-.3 1.6-.2 .3h-.6l-1-1.1-.8-1.6a3.1 3.1 0 0 0-2.7-2.3 3.1 3.1 0 0 0-3.1 1.8 8.1 8.1 0 0 1-1.1 5h-.5l-.8-1.3-1.1-3.2-.8-1-1.5-.6-1.6 .6-1.1 1-.5 1.3-.3 1.6-1 1.6h-.8l-.6-1.6v-1.8l-.2-1.6-.8-1.1-1.4-.8-1.5 .3-1.4 .8-.8 1.3-.5 1.3-1.3 1.4h-.3l-.5-.3v-3.2l.3-1.6-.6-1.3-1.3-1h-1.6l-1.3 .2-1.1 1.4-.8 1.3-1.5 1h-.3l-.3-.2v-1.6l1.1-3.5-.5-1.3a3.1 3.1 0 0 0-5.1-.5l-1.3 1-1.3 .8h-.5l-.3-.5 .3-1.3 1-1.6 .8-1.6a3.2 3.2 0 0 0-3.7-3.4l-2.9 1.6-1.9 .2-.2-.5 .5-1.3 2.4-2.7a3 3 0 0 0-2.9-4.2l-1.6 .3-1.3 .5-1.9 .3-.2-.3-.3-.5 2.4-2.4 1.3-1.1 .5-1.3-.2-1.6-1.1-1-1.3-.8-2.9 .5-1.9-.3-.3-.2v-.6l1.1-1 1.9-.8M75.1 192.8a37.2 37.2 0 0 1 20.1-12.2l1.6 .3 1.1 1 .5 1.9v18.5l-.8 1.1-3.7 2.1-2.1 2.4-2.9 3.9-1.3 .3h-17.8l-1.5-.5-1.1-1.3-.3-1.6 1.9-5.9 2.9-5.2zM109 181.9l1.1-1 1.6-.5a41.9 41.9 0 0 1 20.1 12.1l3.4 4.8 2.6 5.3 2.2 5.8-.6 1.9-1 1.3-1.3 .5h-17.8l-1.6-.5-1-1.1a13.8 13.8 0 0 0-7.7-7.4l-.5-.8v-18.8zM100.8 214a4.1 4.1 0 0 1 4.3-.5 4.1 4.1 0 0 1 2.3 3.6 4.1 4.1 0 0 1-3.2 3.8 4.1 4.1 0 0 1-4.5-2.2l-.2-1.6 .2-1.8zM68.5 222.7l1.3-.5h17.8l1.6 .5 1 1a14 14 0 0 0 7.7 7.2l.5 1.1 .3 1v17.7l-.5 1.6-1.1 1.1-1.9 .2a37.1 37.1 0 0 1-26.1-22.2l-2.2-5.5 .6-1.9zM109 230.9l1.1-.5 2.6-1.9 2.4-2.1 1.6-2.7 1-1.3 1.6-.2h17.5l1.6 .2 1 1.3 .6 1.9-2.2 5.8-2.6 5.3a39.4 39.4 0 0 1-23.8 16.9l-1.6-.2-1.1-1.1-.5-1.8v-17.5l.3-1.3z" fill="none" stroke="#000" stroke-width=".26"/>
<g fill="#fff" stroke="#000" stroke-width=".26">
<path d="M100.8 213.7a4.2 4.2 0 0 1 6.4 1.5 4.2 4.2 0 0 1-3 5.9 4.2 4.2 0 0 1-5-4.2l.3-1.9z" fill-rule="evenodd"/>
<path d="M100.8 213.7a4.5 4.5 0 0 1 6.6 1.3l.3 1.9a4.1 4.1 0 0 1-3.2 4.2 4.1 4.1 0 0 1-4.8-2.4l-.5-1.8 .5-1.9z" fill-rule="evenodd"/>
</g>
<path d="M95.2 211a9.8 9.8 0 0 1 9.7-4.1 9.8 9.8 0 0 1 7.8 7.1 10.3 10.3 0 0 1-3.4 11.1 10.5 10.5 0 0 1-11.9 0l-2.2-2.4a9.1 9.1 0 0 1 0-11.7z" fill-rule="evenodd" fill="#969696" stroke="#000" stroke-width=".26"/>
<path d="M100.3 215.3l1.3-1.3 1.6-.3 1.8 .3 1.1 1.3a3.3 3.3 0 0 1-.5 4 3.3 3.3 0 0 1-4 .5l-1.3-1.1-.3-1.8z" fill-rule="evenodd" fill="#fff" stroke="#000" stroke-width=".26"/>
<g fill="#969696" stroke="#000" stroke-width=".26">
<path d="M100.8 213.7a3.8 3.8 0 0 1 6.1 1.6l.5 1.6a4 4 0 0 1-4.8 4 4 4 0 0 1-2.9-5.6z" fill-rule="evenodd"/>
<path d="M102.4 215.8l1.1-.3 1 .3 .3 1.1-.3 1-1 .6-1.1-.6-.5-1z" fill-rule="evenodd"/>
</g>
<path d="M15.3 273l1.1-.6h1.1l.8 .6 .2 1-.2 1.1-.8 .5h-1.1l-1.1-.5-.2-1.1z" fill="none" stroke="#000" stroke-width=".53"/>
<g font-size="4.2">
<text x="20.9" y="8.9">8</text>
<text x="44.7" y="8.9">7</text>
<text x="68.5" y="8.9">6</text>
<text x="92.3" y="8.9">5</text>
<text x="115.9" y="8.9">4</text>
<text x="139.7" y="8.9">3</text>
<text x="163.5" y="8.9">2</text>
<text x="187.3" y="8.9">1</text>
<text x="89.7" y="25.8">32 x 8 Drive</text>
<text x="6.3" y="30.9">H</text>
<text x="90.5" y="35.9">Front View</text>
<text x="91.3" y="30.9">Assembly</text>
<text x="201.3" y="30.9">H</text>
<text x="6.1" y="65.5">G</text>
<text x="201.3" y="65.5">G</text>
<text x="6.3" y="100.2">F</text>
<text x="201.6" y="100.2">F</text>
<text x="6.3" y="134.8">E</text>
<text x="201.3" y="134.8">E</text>
<text x="92.6" y="155.8">32 x 8 Drive</text>
<text x="94.2" y="160.8">Assembly</text>
<text x="93.7" y="166.1">Back View</text>
<text x="6.1" y="169.5">D</text>
<text x="201.3" y="169.5">D</text>
<text x="6.1" y="204.2">C</text>
<text x="201.3" y="204.2">C</text>
<text x="6.3" y="238.6">B</text>
<text x="201.3" y="238.6">B</text>
<text x="6.3" y="273.2">A</text>
<text x="15.9" y="275.1">c</text>
<text x="201.3" y="273.2">A</text>
<text x="20.9" y="291.2">8</text>
<text x="44.7" y="291.2">7</text>
<text x="68.5" y="291.2">6</text>
<text x="92.3" y="291.2">5</text>
<text x="115.9" y="291.2">4</text>
<text x="139.7" y="291.2">3</text>
<text x="163.5" y="291.2">2</text>
<text x="187.3" y="291.2">1</text>
</g>
<g font-size="2.9">
<text x="22" y="266.6">CLOCKWORK ART</text>
<text x="16.9" y="270.6">Wooden Grandfather Clock</text>
<text x="20.4" y="274.5">Nick Andronis 1999-2001</text>
<text x="32.3" y="280.6">NICK ANDRONIS</text>
<text x="65.1" y="280.1">mm</text>
<text x="80.7" y="280.1">13-02-1</text>
<text x="117.7" y="280.1">32 x 8 Drive, Parts</text>
<text x="164.3" y="280.1">1</text>
<text x="31.7" y="285.7">September 2001</text>
<text x="82" y="285.7">1:1</text>
<text x="104.2" y="285.7">Parts = 7</text>
<text x="149" y="285.7">1 OF 1</text>
</g>
<g font-size="2.1">
<text x="64.8" y="274.8">SIZE</text>
<text x="80.7" y="274.8">FSCM NO</text>
<text x="125.1" y="274.8">DWG NO</text>
<text x="163" y="274.8">REV</text>
<text x="11.1" y="280.4">DRAWN</text>
<text x="11.1" y="285.4">ISSUED</text>
<text x="62.7" y="285.4">SCALE</text>
<text x="125.7" y="285.4">SHEET</text>
</g>
</svg>
